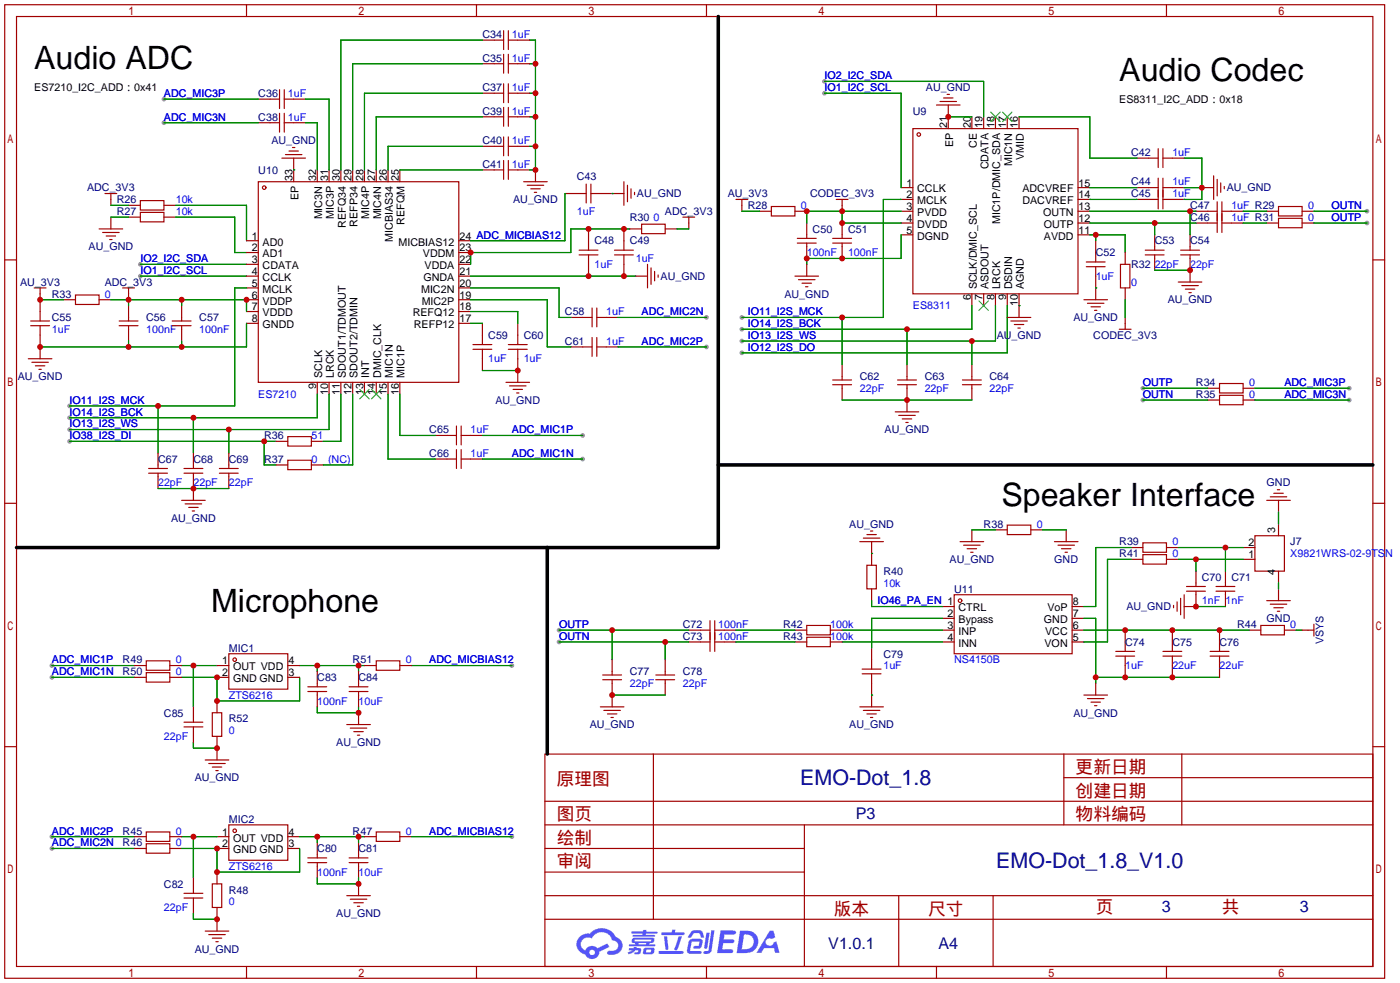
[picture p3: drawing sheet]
<svg xmlns="http://www.w3.org/2000/svg" width="301mm" height="212mm" viewBox="0 0 301 212" stroke-linecap="round" stroke-linejoin="round" font-family="sans-serif">
<g fill="#999">
<circle cx="120.4" cy="135.6" r=".51"/>
<circle cx="120.4" cy="138.2" r=".51"/>
<circle cx="177.5" cy="20.1" r=".51"/>
<circle cx="177.5" cy="17.5" r=".51"/>
<circle cx="159.8" cy="75.9" r=".51"/>
<circle cx="159.8" cy="68.3" r=".51"/>
<circle cx="159.8" cy="70.9" r=".51"/>
<circle cx="159.8" cy="73.4" r=".51"/>
<circle cx="294.4" cy="45.5" r=".51"/>
<circle cx="294.4" cy="48" r=".51"/>
<circle cx="30.2" cy="56.9" r=".51"/>
<circle cx="30.2" cy="59.4" r=".51"/>
<circle cx="15" cy="89.9" r=".51"/>
<circle cx="15" cy="92.5" r=".51"/>
<circle cx="15" cy="87.4" r=".51"/>
<circle cx="15" cy="95" r=".51"/>
<circle cx="125.5" cy="93.7" r=".51"/>
<circle cx="125.5" cy="98.8" r=".51"/>
<circle cx="152.1" cy="68.3" r=".51"/>
<circle cx="152.1" cy="74.7" r=".51"/>
<circle cx="35.3" cy="21.3" r=".51"/>
<circle cx="35.3" cy="26.4" r=".51"/>
<circle cx="110.2" cy="180.1" r=".51"/>
<circle cx="11.2" cy="182.6" r=".51"/>
<circle cx="11.2" cy="180.1" r=".51"/>
<circle cx="246.1" cy="83.6" r=".51"/>
<circle cx="290.6" cy="83.6" r=".51"/>
<circle cx="246.1" cy="86.1" r=".51"/>
<circle cx="290.6" cy="86.1" r=".51"/>
<circle cx="11.2" cy="143.3" r=".51"/>
<circle cx="11.2" cy="145.8" r=".51"/>
<circle cx="110.2" cy="143.3" r=".51"/>
</g>
<g fill="none" stroke="#a10000" stroke-width=".25">
<path d="M1 1h297.2v209.6h-297.2zM3.6 3.6h292.1v204.4h-292.1zM53.1 1v2.6M102.6 1v2.6M152.1 1v2.6M201.7 1v2.6M251.2 1v2.6M1 55.9h2.6M295.7 55.9h2.5M1 108.3h2.6M295.7 108.3h2.5M1 160.7h2.6"/>
<path d="M117.3 162.3h178.4v45.7h-178.4zM117.3 177.5h178.4M117.3 172.5h178.4M140.7 162.3v35.6M173.2 177.5v30.5M229.1 162.3v15.2M229.1 167.4h66.6M254.5 162.3v15.2M295.7 160.7h2.5M117.3 182.6h55.9M117.3 197.9h178.4M117.3 192.8h178.4"/>
<path d="M117.3 187.7h55.9M193.5 192.8v15.2M213.9 192.8v15.2M53.1 208v2.6M102.6 208v2.6M152.1 208v2.6M201.7 208v2.6M251.2 208v2.6"/>
</g>
<g fill="#5487ff">
<path d="M155.2 200.3h2.6a.48 .48 0 0 1 .7 .4 .48 .48 0 0 1-.6 .4h-1.8l-.2 1.1h1.9a.43 .43 0 0 1 .4 .4 .43 .43 0 0 1-.5 .4h-1.9l-.2 1.3h1.7a.45 .45 0 0 1 .5 .2 .45 .45 0 0 1-.1 .6h-3.3z"/>
<path d="M165.7 200.3h.9l.4 1.5-.8 .3a.84 .84 0 0 0-1.2 .3 .84 .84 0 0 0 .4 1.1 .84 .84 0 0 0 1.1-.4l.1-.2 .6-.3 .7 2.5h-1l-.2-1h-2.1l-.6 1h-1.1z"/>
<path d="M152.1 200.8h.7l-.5 3.1a.36 .36 0 0 1-.3 .3 .36 .36 0 0 1-.4-.3z"/>
<path d="M153.2 200.2h.7l-.6 4.3a1.13 1.13 0 0 1-1.8 .6l.2-.4h.7l.2-.2z"/>
<path d="M148.9 200.6l.6-.4h1a.77 .77 0 0 1 .9 .5l.3 1-.2 .2h-.5l-.3-.9-.2-.2-1 .1-.7 1-.6-.1-.1-.2z"/>
<path d="M148.4 202.4l.6-.3h1.7a.81 .81 0 0 1 .7 .5 .81 .81 0 0 1-.2 .8 .81 .81 0 0 1-.9 .8h-.7a.32 .32 0 0 1-.3-.3 .32 .32 0 0 1 .4-.3h.7l.2-.9-1.6 .1-.4 1.8 2.2 .1a.32 .32 0 0 1 .3 .4 .32 .32 0 0 1-.4 .2h-2.2l-.5-.3-.1-.5z"/>
<path d="M141.9 204.7h5a.33 .33 0 0 1 .3 .3 .33 .33 0 0 1-.3 .3h-4.9l-.2-.1z"/>
<path d="M146.1 201.5h.8l-.7 2a.98 .98 0 0 1-.7 1.1l-.3-.3z"/>
<path d="M143 201.6h.7l.3 2.5a.34 .34 0 0 1-.3 .4 .34 .34 0 0 1-.4-.3z"/>
<path d="M142.5 200.7h2.1l.3-.6h.6l-.1 .6h1.7a.32 .32 0 0 1 .4 .3 .32 .32 0 0 1-.4 .3h-4.5l-.2-.2z"/>
<path d="M135.5 204.1h.9l.1-.3h.6v.3h.8a.82 .82 0 0 1-.5 1.3h-.8v-.4l.7-.1 .1-.3a.68 .68 0 0 0-1 .4l-1.1 .4-.1-.4 .9-.5h-.7z"/>
<path d="M136 200.5h2.4l.1-.3h.7v.3h2.2l.2 .3-.2 .2h-2.3v.2h1.8l.2 .3-.2 .1h-4.5l-.1-.4h2l.1-.2h-2.3l-.1-.2z"/>
<path d="M159.4 200.3l-.8 4.9h1.7a2.5 2.5 0 0 0 3-2.5 2.5 2.5 0 0 0-3.1-2.4zM160.3 201.1a1.61 1.61 0 0 1 2 1.5 1.61 1.61 0 0 1-1.8 1.7h-.7z"/>
<path d="M136.2 202a.55 .55 0 0 0-.2 .8 .55 .55 0 0 0 .7 .2l.1 .3h-1.3v.3l5.4 .1 .3-.2-.2-.2h-1.2l.2-.3a.7 .7 0 0 0 .8-.3 .7 .7 0 0 0 0-.8l-4.2-.1zM136.8 202.3l3.3-.1 .1 .1-.2 .3h-3.2zM137.5 203h1.7l-.2 .3h-1.4z"/>
<path d="M138.6 204.2a1.05 1.05 0 0 0 0 1.2 2.91 2.91 0 0 0 2.2-.2 .98 .98 0 0 0 0-1.2h-1.6zM139.2 204.5l.9-.1 .1 .4-.2 .2-.8-.1z"/>
<path d="M124.9 201.6a2.23 2.23 0 0 0-.7 2.3 2.23 2.23 0 0 0 1.8 1.6 1.58 1.58 0 0 0 1.8 .9 1.58 1.58 0 0 0 1.3-1.5l2.2-1.1-.5-.7-2.1 1a1.65 1.65 0 0 0-2.7 .4 1.47 1.47 0 0 1-.7-2.1 1.47 1.47 0 0 1 2.2-.4 2.3 2.3 0 0 1 2.3-1.3 2.3 2.3 0 0 1 2 1.7 1.12 1.12 0 0 1 1.3 1 1.12 1.12 0 0 1-1.1 1.2h-.7a.45 .45 0 0 0-.6 .4 .45 .45 0 0 0 .5 .5 2.21 2.21 0 0 0 2.2-.5 2.21 2.21 0 0 0 .5-2.3 2.13 2.13 0 0 0-1.3-1.1 3.3 3.3 0 0 0-5.6-.7l-1.1 .1zM127 205a.57 .57 0 0 1 1.1 0 .57 .57 0 0 1-1.1 0z"/>
</g>
<g fill="none" stroke="#a10000" stroke-width=".25">
<path d="M60.2 19.3v4.1M61.2 19.3v4.1M103.9 8.6h4.6M103.9 13.7h4.6M108.5 6.6v4.1M108.5 11.7v4M108.5 18v4.1M109.5 6.6v4.1M109.5 11.7v4M109.5 18v4.1M109.5 8.6h4.5M109.5 13.7h4.5"/>
<path d="M55.6 39.1h43.2v43.2h-43.2zM55.6 21.3h4.6M55.6 26.4h4.6M60.2 24.4v4M60.7 34h5.1M61.2 21.3h4.6M61.2 24.4v4M61.2 26.4h4.6M61.5 33.3h3.5M62.2 32.5h2.1M63 31.8h.5M63.2 34v5.1"/>
<path d="M68.3 36.6v2.5M70.9 36.6v2.5M73.4 36.6v2.5M75.9 36.6v2.5M78.5 36.6v2.5M81 36.6v2.5M83.6 36.6v2.5M86.1 36.6v2.5M103.9 36.6h4.6M103.9 31.5h4.6M103.9 20.1h4.6M103.9 25.1h4.6"/>
<path d="M108.5 23.1v4.1M108.5 29.5v4M108.5 34.5v4.1M109.5 36.6h4.5M109.5 23.1v4.1M109.5 29.5v4M109.5 34.5v4.1M109.5 31.5h4.5M109.5 20.1h4.5M109.5 25.1h4.5M112.8 39.1h5.1M113.5 39.9h3.6"/>
<path d="M115.3 36.6v2.5M126.2 39.6v4.1M127.3 39.6v4.1M134.4 39.1v5.1M135.1 39.9v3.5M196.6 27.7h35.6v35.5h-35.6zM201.7 22.6h5.1M202.4 21.8h3.6M203.2 21.1h2M204 20.3h.5M204.2 22.6v5.1M209.3 25.1v2.6"/>
<path d="M211.8 25.1v2.6M214.4 25.1v2.6M216.9 25.1v2.6M219.5 25.1v2.6M244.9 34h4.5M249.4 32v4.1M249.4 38.4v6.6M250.4 32v4.1M250.4 38.4v6.6M250.4 34h4.6M261.4 37.8v5.1M262.1 38.6v3.6"/>
<path d="M262.9 39.4v2M21.3 49.3h5.1M22.1 50h3.6M22.6 41.7h2.5M22.9 50.8h2M23.6 51.6h.5M23.9 41.7v2.5M23.9 46.7v2.6M27.7 44.2h2.5M27.7 46.7h2.5M30.2 43.2h5.1v2h-5.1zM30.2 45.7h5.1v2.1h-5.1z"/>
<path d="M35.3 44.2h2.5M35.3 46.7h2.5M53.1 59.4h2.5M53.1 51.8h2.5M53.1 54.4h2.5M53.1 56.9h2.5M98.8 59.4h2.5M98.8 51.8h2.5M98.8 54.4h2.5M98.8 56.9h2.5M114.3 40.6h2M115.1 41.4h.5"/>
<path d="M121.7 41.7h4.5M124.7 54.9h4.1M124.7 53.8h4.1M126.7 49.3v4.5M126.7 54.9v4.5M127.3 41.7h7.1M132.3 54.9h4.1M132.3 53.8h4.1M134.4 49.3v4.5M134.4 54.9v4.5M135.6 49.3h2.6M135.9 40.6v2.1"/>
<path d="M136.7 41.4v.5M136.9 59.4h2.5M138.2 48.3h5.1v2h-5.1zM139.4 56.9v5.1M140.2 57.7v3.5M141 58.4v2.1M141.7 59.2v.5M143.3 49.3h2.5M147.1 46.7h2.5M148.3 46.7v2.6M158.5 42.9h2.5M159.8 42.9v2.6"/>
<path d="M163.6 45.5h2.5M166.1 44.4h5.1v2.1h-5.1zM171.2 45.5h2.5M171.2 59.4h5.1M171.7 52.3h4.1M171.7 51.3h4.1M173.7 48v3.3M173.7 52.3v3.3M173.7 56.9v2.5M179.3 52.3h4.1M179.3 51.3h4.1M180.1 42.9h2.5"/>
<path d="M181.4 42.9v2.6M181.4 48v3.3M181.4 52.3v3.3M194.1 40.4h2.5M194.1 42.9h2.5M194.1 45.5h2.5M194.1 48h2.5M194.1 50.5h2.5M232.2 40.4h2.5M232.2 42.9h2.5M232.2 45.5h2.5M232.2 48h2.5"/>
<path d="M232.2 50.5h2.5M233.9 57.4h4.1M233.9 56.4h4.1M236 51.8v4.6M236 57.4v7.1M241.3 56.9h2v5.1h-2zM242.3 54.4v2.5M244.9 40.4h4.5M244.9 42.9h4.5M246.6 54.9h4.1M246.6 53.8h4.1M248.7 50.5v3.3"/>
<path d="M248.7 54.9v3.3M250.4 40.4h4.6M250.4 42.9h4.6M254.3 54.9h4M254.3 53.8h4M256.3 50.5v3.3M256.3 54.9v5.8M257.6 45.5h4.5M257.6 48h4.5M258.8 40.4h2.6M262.1 43.4v6.6M263.1 45.5h4.6"/>
<path d="M263.1 48h4.6M263.1 43.4v6.6M263.7 40.1v.5M272.8 45.5h2.5M272.8 48h2.5M275.3 44.4h5.1v2.1h-5.1zM275.3 47h5.1v2h-5.1zM280.4 45.5h2.6M280.4 48h2.6M6.1 77.2h5.1M6.6 69.1h4.1M6.6 70.1h4.1"/>
<path d="M6.9 78h3.5M7.4 62h2.5M7.6 78.7h2.1M8.4 79.5h.5M8.6 62v7.1M8.6 70.1v7.1M13.7 64.5h2.6M16.3 63.5h5v2h-5zM21.3 64.5h2.6M25.7 69.1h4M25.7 70.1h4M26.4 62h2.6"/>
<path d="M27.7 62v2.5M27.7 65.8v3.3M27.7 70.1v3.3M37.1 69.1h4M37.1 70.1h4M39.1 65.8v3.3M39.1 70.1v3.3M53.1 64.5h2.5M53.1 62h2.5M53.1 67.1h2.5M53.1 69.6h2.5M98.8 64.5h2.5"/>
<path d="M98.8 62h2.5M98.8 67.1h2.5M98.8 69.6h2.5M101.9 74.2h4M101.9 75.2h4M103.9 69.6v4.6M103.9 75.2v4.6M109.5 74.2h4M109.5 75.2h4M111.5 69.6v4.6M111.5 75.2v7.1M122.9 68.3h4.6"/>
<path d="M122.9 74.7h4.6M127.5 66.3v4.1M127.5 72.6v4.1M128.5 68.3h4.6M128.5 66.3v4.1M128.5 72.6v4.1M128.5 74.7h4.6M172 60.2h3.5M172.7 61h2.1M173.5 61.7h.5M181.4 78.5v3.3M195.3 78.5v3.3"/>
<path d="M209.3 63.2v2.6M209.3 78.5v3.3M211.8 63.2v2.6M214.4 63.2v2.6M216.9 63.2v2.6M216.9 68.3h5.1M217.7 69.1h3.5M218.4 69.8h2.1M219.2 70.6h.5M219.5 63.2v5.1M233.4 64.5h5.1M234.2 65.3h3.5"/>
<path d="M234.9 66h2.1M235.7 66.8h.5M241 70.9h2.6M242.3 62v2.5M242.3 68.3v2.6M253.7 60.7h5.1M254.5 61.5h3.6M255.3 62.2h2M256 63h.5M34 97.5v3.3M41.7 97.5v3.3M49.3 97.5v3.3"/>
<path d="M59.4 95h2.6M62 94h5.1v2h-5.1zM62 99.1h5.1v2h-5.1zM67.1 95h2.5M68.3 82.3v2.5M70.9 82.3v2.5M73.4 82.3v2.5M75.9 82.3v2.5M78.5 82.3v2.5M81 82.3v2.5M83.6 82.3v2.5M86.1 82.3v2.5"/>
<path d="M93.7 93.7h4.6M93.7 98.8h4.6M98.3 91.7v4.1M98.3 96.8v4M99.3 93.7h4.6M99.3 91.7v4.1M99.3 96.8v4M99.3 98.8h4.6M109 82.3h5M109.7 83.1h3.6M110.5 83.8h2M111.3 84.6h.5"/>
<path d="M179.3 82.8h4.1M179.3 81.8h4.1M181.4 82.8v3.3M192.8 88.6h5.1M193.3 82.8h4.1M193.3 81.8h4.1M193.5 89.4h3.6M194.3 90.2h2M195.1 90.9h.5M195.3 82.8v5.8M207.3 82.8h4M207.3 81.8h4"/>
<path d="M209.3 82.8v3.3M260.1 83.6h2.5M260.1 86.1h2.5M262.6 82.5h5.1v2.1h-5.1zM262.6 85.1h5.1v2h-5.1zM267.7 83.6h2.6M267.7 86.1h2.6M32 101.9h4.1M32 100.8h4.1M34 101.9v3.3M39.1 107.7h5.1M39.6 101.9h4.1"/>
<path d="M39.6 100.8h4.1M39.9 108.5h3.5M40.6 109.2h2.1M41.4 110h.5M41.7 101.9v5.8M47.2 101.9h4.1M47.2 100.8h4.1M49.3 101.9v3.3M59.4 100.1h2.6M67.1 100.1h2.5M185.2 116.6h5M185.9 115.8h3.6"/>
<path d="M186.7 115.1h2M187.5 114.3h.5M187.7 116.6v5.1M206.8 116.6h5M207.5 117.3h3.6M208.3 118.1h2M209 118.9h.5M209.3 114v2.6M214.4 114h2.5M216.9 113h5.1v2.1h-5.1zM222 114h2.5M227.1 116.6h5.1"/>
<path d="M227.8 117.3h3.6M228.6 118.1h2M229.4 118.9h.5M229.6 114v2.6M243.6 117.9h2.5M246.1 116.8h5.1v2.1h-5.1zM246.1 119.4h5.1v2h-5.1zM251.2 117.9h2.5M267.7 117.9h2.6M270.3 115.3h6.3v7.6h-6.3zM272.8 107.7h5.1M273.6 106.9h3.5"/>
<path d="M274.3 106.2h2.1M275.1 105.4h.5M275.3 107.7v2.5M275.3 112.8v2.5M148.3 135.6h4.6M148.3 138.2h4.6M152.9 133.6v6.6M153.9 135.6h4.6M153.9 138.2h4.6M153.9 133.6v6.6M171.2 135.6h2.5M171.2 138.2h2.5"/>
<path d="M173.7 134.6h5.1v2.1h-5.1zM173.7 137.2h5.1v2h-5.1zM178.8 135.6h2.6M178.8 138.2h2.6M186.7 121.7h2v5h-2zM187.7 126.7v2.6M187.7 139.4v4.6M202.9 130.6h2.6M202.9 133.1h2.6M202.9 135.6h2.6M202.9 138.2h2.6M205.5 128h25.4v12.7h-25.4z"/>
<path d="M230.9 130.6h2.5M230.9 133.1h2.5M230.9 135.6h2.5M230.9 138.2h2.5M242.3 135.6v4.6M243.6 120.4h2.5M251.2 120.4h2.5M252.5 135.6v4.6M252.7 130.3v.5M253.5 129.5v2.1M254.3 128.8v3.5M255 128v5.1"/>
<path d="M255.5 127.3h4.1M255.5 126.2h4.1M257.6 127.3v3.3h-2.6M257.6 122.9v3.3M261.9 127.3h4M261.9 126.2h4M262.6 135.6v4.6M263.9 122.9v3.3M263.9 127.3v3.3M267.7 120.4h2.6M269 135.6h2.5M271.5 134.6h5.1v2.1h-5.1z"/>
<path d="M272.8 129.3h5.1M273.6 130h3.5M274.3 130.8h2.1M275.1 131.6h.5M275.3 122.9v2.6M275.3 126.7v2.6M276.6 135.6h2.5M280.4 135.6h2.6M283 134.4v2.5M29 143.3h2.5M29 145.8h2.5M31.5 144.8h5.1v2h-5.1z"/>
<path d="M31.5 142.2h5.1v2.1h-5.1zM36.6 143.3h2.5M36.6 145.8h2.5M39.6 156.5h4.1M39.6 155.4h4.1M41.7 152.1v3.3M41.7 156.5v3.3M45.7 153.4h2.1v5.1h-2.1zM46.7 150.9v2.5M46.7 158.5v5.1M46.7 143.3h2.6M46.7 145.8h2.6"/>
<path d="M49.3 140.7h12.7v7.6h-12.7zM62 143.3h2.5M62 145.8h2.5M66.3 148.8h4.1M66.3 147.8h4.1M68.3 144.5v3.3M68.3 148.8v3.3M74.7 156h5.1M75.2 148.8h4M75.2 147.8h4M75.4 156.7h3.6M76.2 157.5h2"/>
<path d="M77 158.2h.5M77.2 144.5v3.3M77.2 148.8v3.3M77.2 153.4v2.6M78.5 143.3h2.5M81 142.2h5.1v2.1h-5.1zM86.1 143.3h2.5M129.3 152.1h5.1M129.8 146.3h4.1M129.8 145.3h4.1M130 152.9h3.6M130.8 153.7h2"/>
<path d="M131.6 154.4h.5M131.8 142v3.3M131.8 146.3v5.8M141.2 146.3h4.1M141.2 145.3h4.1M143.3 142v3.3M143.3 146.3v3.3M185.2 152.1h5M185.7 145h4M185.7 144h4M185.9 152.9h3.6M186.7 153.7h2"/>
<path d="M187.5 154.4h.5M187.7 145v7.1M233.4 149.6h5.1M234.2 150.4h3.5M234.9 151.1h2.1M235.7 151.9h.5M236 147.1v2.5M240.3 141.2h4M240.3 140.2h4M242.3 141.2v4.6M250.4 141.2h4.1M250.4 140.2h4.1"/>
<path d="M252.5 141.2v4.6M260.6 141.2h4.1M260.6 140.2h4.1M262.6 141.2v4.6M31.5 179.1h5.1v2h-5.1zM44.2 163.6h5.1M45 164.3h3.5M45.7 165.1h2.1M46.5 165.9h.5M49.3 177.5h12.7v7.7h-12.7zM81 179.1h5.1v2h-5.1zM29 180.1h2.5"/>
<path d="M29 182.6h2.5M31.5 181.6h5.1v2h-5.1zM36.6 180.1h2.5M36.6 182.6h2.5M39.6 193.3h4.1M39.6 192.3h4.1M41.7 189v3.3M41.7 193.3v3.3M45.7 190.2h2.1v5.1h-2.1zM46.7 180.1h2.6M46.7 182.6h2.6M46.7 187.7v2.5"/>
<path d="M46.7 195.3v5.1M62 180.1h2.5M62 182.6h2.5M66.3 184.7h4.1M66.3 185.7h4.1M68.3 181.4v3.3M68.3 185.7v3.3M74.7 192.8h5.1M75.2 184.7h4M75.2 185.7h4M75.4 193.5h3.6M76.2 194.3h2"/>
<path d="M77 195.1h.5M77.2 181.4v3.3M77.2 185.7v3.3M77.2 190.2v2.6M78.5 180.1h2.5M86.1 180.1h2.5M44.2 200.4h5.1M45 201.2h3.5M45.7 201.9h2.1M46.5 202.7h.5"/>
<circle cx="197.9" cy="29" r=".38"/>
<circle cx="56.9" cy="40.4" r=".38"/>
<circle cx="206.8" cy="129.3" r=".38"/>
<circle cx="50.5" cy="142" r=".38"/>
<circle cx="50.5" cy="178.8" r=".38"/>
</g>
<path d="M213.4 24.1l2 2.1M215.4 24.1l-2 2.1M215.9 24.1l2 2.1M217.9 24.1l-2 2.1M210.8 64.8l2.1 2M212.9 64.8l-2.1 2M77.5 83.8l2 2.1M79.5 83.8l-2 2.1M80 83.8l2 2.1M82 83.8l-2 2.1" fill="none" stroke="#3c3" stroke-width=".25"/>
<g fill="none" stroke="#008700" stroke-width=".25">
<path d="M103.9 13.7h-28v22.9M103.9 8.6h-30.5v28M114 8.6h1.3v28h-1.3M114 13.7h1.3M177.5 17.5h34.3v7.6M35.3 21.3h20.3M35.3 26.4h20.3M63.2 36.6h.1M65.8 26.4h2.5v10.2M65.8 21.3h5.1v15.3M86.1 36.6h17.8M103.9 20.1h-25.4v16.5"/>
<path d="M103.9 25.1h-22.9v11.5M103.9 31.5h-20.3v5.1M114 20.1h1.3M114 25.1h1.3M114 31.5h1.3M177.5 20.1h16.6v20.3M204.2 25.1h5.1M219.5 25.1h15.2v8.9h10.2M255 34h3.8v8.9h-3.8M23.9 44.2h3.8M23.9 46.7h3.8M30.2 56.9h22.9"/>
<path d="M30.2 59.4h22.9M37.8 44.2h15.3v7.6M37.8 46.7h12.7v7.7h2.6M101.3 59.4h35.6M121.7 41.7v10.1h-20.4M131.8 41.7h.1M135.6 49.3h-12.7v5.1h-21.6v2.5M145.8 49.3h2.5M159.8 45.5h3.8M181.4 45.5v2.5h12.7M194.1 50.5v5.1h-20.4v1.3M194.1 45.5h-20.4v2.5"/>
<path d="M194.1 42.9h-3.9v25.4h-30.4M234.7 50.5h7.6v3.9M234.7 45.5h22.9M234.7 48h22.9M234.7 42.9h10.2M234.7 40.4h10.2M236 50.5v1.3M248.7 48v2.5M248.7 58.2h7.6M255 40.4h3.8M256.3 45.5v5M267.7 45.5h5.1"/>
<path d="M267.7 48h5.1M283 45.5h11.4M283 48h11.4M8.6 64.5h5.1M23.9 64.5h29.2v2.6M27.7 64.5v1.3M27.7 73.4v1.3M39.1 64.5v1.3M39.1 73.4v1.3M53.1 69.6v5.1h-44.5M53.1 62h-2.6v25.4h-35.5M101.3 62h19.1v6.3h2.5"/>
<path d="M101.3 64.5h16.6v10.2h5M101.3 69.6h2.6M101.3 67.1h10.2v2.5M103.9 79.8h7.6M133.1 68.3h19M133.1 74.7h19M181.4 68.3v10.2M195.3 70.9v7.6M209.3 65.8v5.1h-49.5M209.3 73.4v5.1M214.4 65.8v7.6h-54.6M216.9 65.8v10.1h-57.1"/>
<path d="M219.5 65.8h.1M236 62h.1M242.3 64.5v3.8M15 95h44.4M34 87.4v10.1M41.7 89.9v7.6M49.3 92.5v5M56.9 95v5.1h2.5M68.3 84.8v5.1h-53.3M70.9 84.8v7.7h-55.9M73.4 84.8v10.2h-3.8M75.9 84.8v15.3h-6.3"/>
<path d="M83.6 84.8v14h10.1M86.1 84.8v8.9h7.6M103.9 93.7h21.6M103.9 98.8h21.6M181.4 86.1h27.9M246.1 86.1h14M246.1 83.6h14M270.3 86.1h20.3M270.3 83.6h20.3M34 105.2h15.3M187.7 119.1h.1M209.3 114h5.1"/>
<path d="M224.5 114h5.1M243.6 117.9h-7.6v12.7h-2.6M253.7 117.9h14M263.9 117.9v5M275.3 110.2v2.6M120.4 135.6h27.9M120.4 138.2h27.9M131.8 135.6v6.4M143.3 138.2v3.8M158.5 135.6h12.7M158.5 138.2h12.7M181.4 135.6h21.5"/>
<path d="M181.4 138.2h21.5M187.7 129.3v1.3h15.2M202.9 133.1h-15.2v6.3M233.4 135.6h35.6M233.4 133.1h2.6v14M243.6 120.4h-5.1v17.8h-5.1M253.7 120.4h14M257.6 130.6h6.3M257.6 120.4v2.5M275.3 125.5v1.2M279.1 135.6h1.3M11.2 145.8h17.8"/>
<path d="M11.2 143.3h17.8M39.1 145.8h7.6v5.1h17.8v-5.1M39.1 143.3h7.6M41.7 143.3v8.8M41.7 159.8v1.2h5M64.5 143.3h14M68.3 143.3v1.2M68.3 152.1v1.3h8.9v-1.3M77.2 143.3v1.2M88.6 143.3h21.6M131.8 149.6h11.5M187.7 149.6h.1"/>
<path d="M236 145.8h26.6M11.2 180.1h17.8M11.2 182.6h17.8M39.1 180.1h7.6M39.1 182.6h7.6v5.1h17.8v-5.1M41.7 180.1v8.9M41.7 196.6v1.3h5M64.5 180.1h14M68.3 180.1v1.3M68.3 189v1.2h8.9v-1.2M77.2 180.1v1.3M88.6 180.1h21.6"/>
</g>
<path d="M154.7 3.6v114.3h-151.1M117.9 117.9v44.4M154.7 100.1h141" fill="none" stroke="#000" stroke-width=".76"/>
<g fill="#c00">
<circle cx="236" cy="145.8" r=".63"/>
<circle cx="242.3" cy="145.8" r=".63"/>
<circle cx="252.5" cy="145.8" r=".63"/>
<circle cx="131.8" cy="135.6" r=".63"/>
<circle cx="143.3" cy="138.2" r=".63"/>
<circle cx="257.6" cy="130.6" r=".63"/>
<circle cx="257.6" cy="120.4" r=".63"/>
<circle cx="263.9" cy="117.9" r=".63"/>
<circle cx="204.2" cy="25.1" r=".63"/>
<circle cx="181.4" cy="55.6" r=".63"/>
<circle cx="173.7" cy="55.6" r=".63"/>
<circle cx="236" cy="50.5" r=".63"/>
<circle cx="173.7" cy="45.5" r=".63"/>
<circle cx="181.4" cy="45.5" r=".63"/>
<circle cx="181.4" cy="48" r=".63"/>
<circle cx="181.4" cy="68.3" r=".63"/>
<circle cx="195.3" cy="70.9" r=".63"/>
<circle cx="209.3" cy="73.4" r=".63"/>
<circle cx="195.3" cy="86.1" r=".63"/>
<circle cx="131.8" cy="149.6" r=".63"/>
<circle cx="248.7" cy="48" r=".63"/>
<circle cx="256.3" cy="45.5" r=".63"/>
<circle cx="256.3" cy="58.2" r=".63"/>
<circle cx="258.8" cy="40.4" r=".63"/>
<circle cx="242.3" cy="135.6" r=".63"/>
<circle cx="252.5" cy="135.6" r=".63"/>
<circle cx="262.6" cy="135.6" r=".63"/>
<circle cx="8.6" cy="64.5" r=".63"/>
<circle cx="39.1" cy="74.7" r=".63"/>
<circle cx="27.7" cy="74.7" r=".63"/>
<circle cx="8.6" cy="74.7" r=".63"/>
<circle cx="53.1" cy="64.5" r=".63"/>
<circle cx="39.1" cy="64.5" r=".63"/>
<circle cx="27.7" cy="64.5" r=".63"/>
<circle cx="41.7" cy="89.9" r=".63"/>
<circle cx="49.3" cy="92.5" r=".63"/>
<circle cx="34" cy="87.4" r=".63"/>
<circle cx="56.9" cy="95" r=".63"/>
<circle cx="41.7" cy="105.2" r=".63"/>
<circle cx="111.5" cy="79.8" r=".63"/>
<circle cx="101.3" cy="54.4" r=".63"/>
<circle cx="126.7" cy="49.3" r=".63"/>
<circle cx="134.4" cy="49.3" r=".63"/>
<circle cx="126.7" cy="59.4" r=".63"/>
<circle cx="134.4" cy="59.4" r=".63"/>
<circle cx="115.3" cy="36.6" r=".63"/>
<circle cx="115.3" cy="31.5" r=".63"/>
<circle cx="115.3" cy="25.1" r=".63"/>
<circle cx="115.3" cy="20.1" r=".63"/>
<circle cx="115.3" cy="13.7" r=".63"/>
<circle cx="41.7" cy="180.1" r=".63"/>
<circle cx="77.2" cy="180.1" r=".63"/>
<circle cx="68.3" cy="180.1" r=".63"/>
<circle cx="77.2" cy="190.2" r=".63"/>
<circle cx="46.7" cy="187.7" r=".63"/>
<circle cx="46.7" cy="182.6" r=".63"/>
<circle cx="46.7" cy="197.9" r=".63"/>
<circle cx="46.7" cy="161" r=".63"/>
<circle cx="46.7" cy="145.8" r=".63"/>
<circle cx="46.7" cy="150.9" r=".63"/>
<circle cx="77.2" cy="153.4" r=".63"/>
<circle cx="77.2" cy="143.3" r=".63"/>
<circle cx="68.3" cy="143.3" r=".63"/>
<circle cx="41.7" cy="143.3" r=".63"/>
</g>
<g font-size="6.9">
<text x="7.4" y="14.9">Audio ADC</text>
<text x="241" y="17.4">Audio Codec</text>
<text x="215.6" y="108.8">Speaker Interface</text>
<text x="45.5" y="131.7">Microphone</text>
</g>
<g font-size="4.6" fill="#000080">
<text x="172.3" y="169">EMO-Dot_1.8</text>
<text x="214.5" y="186.8">EMO-Dot_1.8_V1.0</text>
</g>
<g font-size="3.8" fill="#a00000">
<text x="231.6" y="166.4">更新日期</text>
<text x="119.9" y="168.9">原理图</text>
<text x="231.6" y="171.5">创建日期</text>
<text x="119.9" y="176.5">图页</text>
<text x="231.6" y="176.5">物料编码</text>
<text x="119.9" y="181.6">绘制</text>
<text x="119.9" y="186.7">审阅</text>
<text x="179.6" y="196.9">版本</text>
<text x="199.9" y="196.9">尺寸</text>
<text x="236" y="196.6">页</text>
<text x="263.1" y="196.6">共</text>
</g>
<g font-size="3.5" fill="#000080">
<text x="184.3" y="176.2">P3</text>
<text x="250.2" y="196.3">3</text>
<text x="280" y="196.3">3</text>
<text x="178.4" y="204.2">V1.0.1</text>
<text x="202.1" y="204.2">A4</text>
</g>
<g font-size="2.3" fill="#000080">
<text x="103.9" y="8.2">C34</text>
<text x="103.9" y="13.3">C35</text>
<text x="55.6" y="20.9">C36</text>
<text x="103.9" y="19.6">C37</text>
<text x="199.4" y="19.6">AU_GND</text>
<text x="55.6" y="26">C38</text>
<text x="103.9" y="24.7">C39</text>
<text x="196.6" y="24.7">U9</text>
<text x="58.4" y="31">AU_GND</text>
<text x="103.9" y="31">C40</text>
<text x="243.6" y="33.6">C42</text>
<text x="18.7" y="41.2">ADC_3V3</text>
<text x="55.6" y="37.4">U10</text>
<text x="103.9" y="36.1">C41</text>
<text x="124.2" y="38.7">C43</text>
<text x="243.6" y="39.9">C44</text>
<text x="264.2" y="41.2">AU_GND</text>
<text x="25.1" y="43.7">R26</text>
<text x="25.1" y="46.3">R27</text>
<text x="110.5" y="43.7">AU_GND</text>
<text x="135.6" y="47.5">R30</text>
<text x="137.2" y="42.5">AU_GND</text>
<text x="143.2" y="46.3">ADC_3V3</text>
<text x="156.7" y="42.5">AU_3V3</text>
<text x="161" y="45">R28</text>
<text x="174.5" y="42.5">CODEC_3V3</text>
<text x="243.6" y="42.5">C45</text>
<text x="256.3" y="47.5">C46</text>
<text x="256.3" y="45">C47</text>
<text x="19.1" y="53.9">AU_GND</text>
<text x="128" y="52.6">C48</text>
<text x="135.6" y="52.6">C49</text>
<text x="175" y="50.1">C50</text>
<text x="182.6" y="50.1">C51</text>
<text x="248.7" y="52.6">C53</text>
<text x="256.3" y="52.6">C54</text>
<text x="236" y="55.2">C52</text>
<text x="243.6" y="57.7">R32</text>
<text x="4.3" y="61.5">AU_3V3</text>
<text x="11.2" y="64.1">R33</text>
<text x="22.6" y="61.5">ADC_3V3</text>
<text x="142.3" y="60.2">AU_GND</text>
<text x="168.9" y="64.1">AU_GND</text>
<text x="251.5" y="65.3">AU_GND</text>
<text x="11.2" y="69.1">C55</text>
<text x="31.5" y="69.1">C56</text>
<text x="42.9" y="69.1">C57</text>
<text x="121.7" y="67.9">C58</text>
<text x="231.2" y="69.1">AU_GND</text>
<text x="105.2" y="72.9">C59</text>
<text x="112.8" y="72.9">C60</text>
<text x="121.7" y="74.2">C61</text>
<text x="214.6" y="72.9">AU_GND</text>
<text x="235.5" y="72.9">CODEC_3V3</text>
<text x="3.8" y="81.8">AU_GND</text>
<text x="185.2" y="81.8">C62</text>
<text x="199.1" y="81.8">C63</text>
<text x="213.1" y="81.8">C64</text>
<text x="257.6" y="83.1">R34</text>
<text x="106.7" y="86.9">AU_GND</text>
<text x="257.6" y="85.6">R35</text>
<text x="56.9" y="94.5">R36</text>
<text x="92.5" y="93.3">C65</text>
<text x="190.5" y="93.3">AU_GND</text>
<text x="34" y="99.6">C67</text>
<text x="41.7" y="99.6">C68</text>
<text x="49.3" y="99.6">C69</text>
<text x="56.9" y="99.6">R37</text>
<text x="92.5" y="98.3">C66</text>
<text x="272.8" y="104.7">GND</text>
<text x="36.8" y="112.3">AU_GND</text>
<text x="182.9" y="113.6">AU_GND</text>
<text x="211.8" y="113.6">R38</text>
<text x="241" y="117.4">R39</text>
<text x="241" y="119.9">R41</text>
<text x="277.9" y="117.4">J7</text>
<text x="190.2" y="123.7">R40</text>
<text x="204.5" y="121.2">AU_GND</text>
<text x="227.1" y="121.2">GND</text>
<text x="258.8" y="125">C70</text>
<text x="265.2" y="125">C71</text>
<text x="205.5" y="127.6">U11</text>
<text x="242.6" y="131.4">AU_GND</text>
<text x="147.1" y="135.2">C72</text>
<text x="147.1" y="137.7">C73</text>
<text x="168.7" y="135.2">R42</text>
<text x="168.7" y="137.7">R43</text>
<text x="266.4" y="135.2">R44</text>
<text x="272.8" y="133.9">GND</text>
<text x="26.4" y="142.8">R49</text>
<text x="49.3" y="140.3">MIC1</text>
<text x="75.9" y="142.8">R51</text>
<text x="190.2" y="141.5">C79</text>
<text x="242.3" y="139">C74</text>
<text x="252.5" y="139">C75</text>
<text x="262.6" y="139">C76</text>
<text x="285" y="138.7" transform="rotate(-90 285 138.7)">VSYS</text>
<text x="26.4" y="145.3">R50</text>
<text x="68.3" y="146.6">C83</text>
<text x="77.2" y="146.6">C84</text>
<text x="135.6" y="145.3">C77</text>
<text x="147.1" y="145.3">C78</text>
<text x="35.3" y="154.2">C85</text>
<text x="49.3" y="155.5">R52</text>
<text x="231.2" y="154.2">AU_GND</text>
<text x="72.4" y="160.6">AU_GND</text>
<text x="127" y="156.8">AU_GND</text>
<text x="182.9" y="156.8">AU_GND</text>
<text x="41.9" y="168.2">AU_GND</text>
<text x="26.4" y="179.6">R45</text>
<text x="49.3" y="177.1">MIC2</text>
<text x="75.9" y="179.6">R47</text>
<text x="26.4" y="182.2">R46</text>
<text x="68.3" y="183.4">C80</text>
<text x="77.2" y="183.4">C81</text>
<text x="35.3" y="191.1">C82</text>
<text x="49.3" y="192.3">R48</text>
<text x="72.4" y="197.4">AU_GND</text>
<text x="41.9" y="205">AU_GND</text>
</g>
<g font-size="2.3" fill="#00f">
<text x="110.2" y="8.2">1uF</text>
<text x="110.2" y="13.3">1uF</text>
<text x="177.5" y="17.1">IO2_I2C_SDA</text>
<text x="35.3" y="20.9">ADC_MIC3P</text>
<text x="62" y="20.9">1uF</text>
<text x="110.2" y="19.6">1uF</text>
<text x="177.5" y="19.6">IO1_I2C_SCL</text>
<text x="35.3" y="26">ADC_MIC3N</text>
<text x="62" y="26">1uF</text>
<text x="110.2" y="24.7">1uF</text>
<text x="110.2" y="31">1uF</text>
<text x="252.5" y="33.6">1uF</text>
<text x="110.2" y="36.1">1uF</text>
<text x="252.5" y="39.9">1uF</text>
<text x="37.8" y="43.7">10k</text>
<text x="37.8" y="46.3">10k</text>
<text x="124.2" y="46.3">1uF</text>
<text x="140.7" y="47.5">0</text>
<text x="172.5" y="45">0</text>
<text x="252.5" y="42.5">1uF</text>
<text x="265.2" y="47.5">1uF R31</text>
<text x="265.2" y="45">1uF R29</text>
<text x="281.7" y="45">0</text>
<text x="281.7" y="47.5">0</text>
<text x="286.8" y="45">OUTN</text>
<text x="286.8" y="47.5">OUTP</text>
<text x="30.2" y="56.4">IO2_I2C_SDA</text>
<text x="30.2" y="59">IO1_I2C_SCL</text>
<text x="128" y="57.7">1uF</text>
<text x="136.9" y="56.4">1uF</text>
<text x="173.7" y="55.2">100nF</text>
<text x="182.6" y="55.2">100nF</text>
<text x="248.7" y="57.7">22pF</text>
<text x="256.3" y="57.7">22pF</text>
<text x="22.6" y="64.1">0</text>
<text x="236" y="60.2">1uF</text>
<text x="243.6" y="61.5">0</text>
<text x="11.2" y="71.7">1uF</text>
<text x="31.5" y="71.7">100nF</text>
<text x="42.9" y="71.7">100nF</text>
<text x="130.6" y="67.9">1uF</text>
<text x="138.2" y="67.9">ADC_MIC2N</text>
<text x="161" y="67.9">IO11_I2S_MCK</text>
<text x="161" y="70.4">IO14_I2S_BCK</text>
<text x="196.6" y="66.6">ES8311</text>
<text x="130.6" y="74.2">1uF</text>
<text x="138.2" y="74.2">ADC_MIC2P</text>
<text x="161" y="75.5">IO12_I2S_DO</text>
<text x="161" y="72.9">IO13_I2S_WS</text>
<text x="105.2" y="78">1uF</text>
<text x="112.8" y="78">1uF</text>
<text x="246.1" y="83.1">OUTP</text>
<text x="269" y="83.1">0</text>
<text x="276.6" y="83.1">ADC_MIC3P</text>
<text x="15" y="89.5">IO14_I2S_BCK</text>
<text x="15" y="86.9">IO11_I2S_MCK</text>
<text x="55.6" y="85.6">ES7210</text>
<text x="185.2" y="84.4">22pF</text>
<text x="199.1" y="84.4">22pF</text>
<text x="213.1" y="84.4">22pF</text>
<text x="246.1" y="85.6">OUTN</text>
<text x="269" y="85.6">0</text>
<text x="276.6" y="85.6">ADC_MIC3N</text>
<text x="15" y="92">IO13_I2S_WS</text>
<text x="15" y="94.5">IO38_I2S_DI</text>
<text x="67.1" y="94.5">51</text>
<text x="101.3" y="93.3">1uF</text>
<text x="110.2" y="93.3">ADC_MIC1P</text>
<text x="67.1" y="99.6">0</text>
<text x="70.6" y="99.6">(NC)</text>
<text x="101.3" y="98.3">1uF</text>
<text x="110.2" y="98.3">ADC_MIC1N</text>
<text x="34" y="104.7">22pF</text>
<text x="41.7" y="104.7">22pF</text>
<text x="49.3" y="104.7">22pF</text>
<text x="223.3" y="113.6">0</text>
<text x="252.5" y="117.4">0</text>
<text x="252.5" y="119.9">0</text>
<text x="277.9" y="119.9">X9821WRS-02-9TSN</text>
<text x="189" y="130.1">IO46_PA_EN 1</text>
<text x="190.2" y="126.3">10k</text>
<text x="258.8" y="130.1">1nF</text>
<text x="263.9" y="130.1">1nF</text>
<text x="120.4" y="135.2">OUTP</text>
<text x="120.4" y="137.7">OUTN</text>
<text x="154.7" y="135.2">100nF</text>
<text x="154.7" y="137.7">100nF</text>
<text x="178.8" y="135.2">100k</text>
<text x="178.8" y="137.7">100k</text>
<text x="277.9" y="135.2">0</text>
<text x="11.2" y="142.8">ADC_MIC1P</text>
<text x="37.8" y="142.8">0</text>
<text x="87.4" y="142.8">0</text>
<text x="92.5" y="142.8">ADC_MICBIAS12</text>
<text x="205.5" y="142.8">NS4150B</text>
<text x="11.2" y="145.3">ADC_MIC1N</text>
<text x="37.8" y="145.3">0</text>
<text x="135.6" y="147.9">22pF</text>
<text x="147.1" y="147.9">22pF</text>
<text x="190.2" y="144.1">1uF</text>
<text x="242.3" y="144.1">1uF</text>
<text x="252.5" y="144.1">22uF</text>
<text x="262.6" y="144.1">22uF</text>
<text x="49.3" y="150.4">ZTS6216</text>
<text x="68.3" y="151.7">100nF</text>
<text x="77.2" y="151.7">10uF</text>
<text x="35.3" y="159.3">22pF</text>
<text x="49.3" y="158">0</text>
<text x="11.2" y="179.6">ADC_MIC2P</text>
<text x="37.8" y="179.6">0</text>
<text x="87.4" y="179.6">0</text>
<text x="92.5" y="179.6">ADC_MICBIAS12</text>
<text x="11.2" y="182.2">ADC_MIC2N</text>
<text x="37.8" y="182.2">0</text>
<text x="49.3" y="187.2">ZTS6216</text>
<text x="68.3" y="188.5">100nF</text>
<text x="77.2" y="188.5">10uF</text>
<text x="35.3" y="196.1">22pF</text>
<text x="49.3" y="194.9">0</text>
</g>
<g font-size="2.3">
<text x="7.4" y="19.6">ES7210_I2C_ADD：0x41</text>
<text x="241" y="22.1">ES8311_I2C_ADD：0x18</text>
<text x="204" y="27.6" transform="rotate(-90 204 27.6)">21</text>
<text x="209.1" y="27.6" transform="rotate(-90 209.1 27.6)">20</text>
<text x="211.6" y="27.6" transform="rotate(-90 211.6 27.6)">19</text>
<text x="214.1" y="27.6" transform="rotate(-90 214.1 27.6)">18</text>
<text x="216.7" y="27.6" transform="rotate(-90 216.7 27.6)">17</text>
<text x="219.2" y="27.6" transform="rotate(-90 219.2 27.6)">16</text>
<text x="205.3" y="31.7" transform="rotate(-90 205.3 31.7)">EP</text>
<text x="210.3" y="31.8" transform="rotate(-90 210.3 31.8)">CE</text>
<text x="218" y="35.8" transform="rotate(-90 218 35.8)">MIC1N</text>
<text x="220.5" y="34.4" transform="rotate(-90 220.5 34.4)">VMID</text>
<text x="63" y="39" transform="rotate(-90 63 39)">33</text>
<text x="68.1" y="39" transform="rotate(-90 68.1 39)">32</text>
<text x="70.6" y="39" transform="rotate(-90 70.6 39)">31</text>
<text x="73.2" y="39" transform="rotate(-90 73.2 39)">30</text>
<text x="75.7" y="39" transform="rotate(-90 75.7 39)">29</text>
<text x="78.3" y="39" transform="rotate(-90 78.3 39)">28</text>
<text x="80.8" y="39" transform="rotate(-90 80.8 39)">27</text>
<text x="83.3" y="39" transform="rotate(-90 83.3 39)">26</text>
<text x="85.9" y="39" transform="rotate(-90 85.9 39)">25</text>
<text x="195.2" y="40.2">1</text>
<text x="197.5" y="41.4">CCLK</text>
<text x="212.9" y="36.5" transform="rotate(-90 212.9 36.5)">CDATA</text>
<text x="220.2" y="41.4">ADCVREF</text>
<text x="232.3" y="40.2">15</text>
<text x="64.3" y="43.1" transform="rotate(-90 64.3 43.1)">EP</text>
<text x="69.4" y="47.2" transform="rotate(-90 69.4 47.2)">MIC3N</text>
<text x="71.9" y="47.1" transform="rotate(-90 71.9 47.1)">MIC3P</text>
<text x="79.5" y="47.1" transform="rotate(-90 79.5 47.1)">MIC4P</text>
<text x="82.1" y="47.2" transform="rotate(-90 82.1 47.2)">MIC4N</text>
<text x="195.2" y="42.7">2</text>
<text x="195.2" y="45.2">3</text>
<text x="195.2" y="47.8">4</text>
<text x="197.5" y="44">MCLK</text>
<text x="197.5" y="46.5">PVDD</text>
<text x="220.2" y="44">DACVREF</text>
<text x="224.7" y="46.5">OUTN</text>
<text x="232.3" y="47.8">12</text>
<text x="232.3" y="45.2">13</text>
<text x="232.3" y="42.7">14</text>
<text x="54.2" y="51.6">1</text>
<text x="56.6" y="52.9">AD0</text>
<text x="74.4" y="49" transform="rotate(-90 74.4 49)">REFQ34</text>
<text x="77" y="48.8" transform="rotate(-90 77 48.8)">REFP34</text>
<text x="84.6" y="52.1" transform="rotate(-90 84.6 52.1)">MICBIAS34</text>
<text x="85.8" y="52.9">MICBIAS12</text>
<text x="87.1" y="48.4" transform="rotate(-90 87.1 48.4)">REFQM</text>
<text x="98.9" y="51.6">24 ADC_MICBIAS12</text>
<text x="195.2" y="50.3">5</text>
<text x="197.5" y="49">DVDD</text>
<text x="197.5" y="51.6">DGND</text>
<text x="215.4" y="48.3" transform="rotate(-90 215.4 48.3)">MIC1P/DMIC_SDA</text>
<text x="224.8" y="51.6">AVDD</text>
<text x="224.8" y="49">OUTP</text>
<text x="232.3" y="50.3">11</text>
<text x="54.2" y="54.1">2</text>
<text x="54.2" y="56.7">3</text>
<text x="54.2" y="59.2">4</text>
<text x="56.6" y="55.4">AD1</text>
<text x="56.6" y="57.9">CDATA</text>
<text x="91.1" y="55.4">VDDM</text>
<text x="91.5" y="57.9">VDDA</text>
<text x="98.9" y="59.2">21</text>
<text x="98.9" y="56.7">22</text>
<text x="98.9" y="54.1">23</text>
<text x="54.2" y="61.7">5</text>
<text x="54.2" y="64.3">6</text>
<text x="56.6" y="60.5">CCLK</text>
<text x="56.6" y="63">MCLK</text>
<text x="56.6" y="65.6">VDDP</text>
<text x="90.7" y="63">MIC2N</text>
<text x="90.8" y="65.6">MIC2P</text>
<text x="91.2" y="60.5">GNDA</text>
<text x="98.9" y="64.3">19</text>
<text x="98.9" y="61.7">20</text>
<text x="209.1" y="64.7" transform="rotate(-90 209.1 64.7)">6</text>
<text x="210.3" y="62.3" transform="rotate(-90 210.3 62.3)">SCLK/DMIC_SCL</text>
<text x="211.6" y="64.7" transform="rotate(-90 211.6 64.7)">7</text>
<text x="212.9" y="62.3" transform="rotate(-90 212.9 62.3)">ASDOUT</text>
<text x="214.1" y="64.7" transform="rotate(-90 214.1 64.7)">8</text>
<text x="215.4" y="62.3" transform="rotate(-90 215.4 62.3)">LRCK</text>
<text x="216.7" y="64.7" transform="rotate(-90 216.7 64.7)">9</text>
<text x="218" y="62.3" transform="rotate(-90 218 62.3)">DSDIN</text>
<text x="219.2" y="65.9" transform="rotate(-90 219.2 65.9)">10</text>
<text x="220.5" y="62.3" transform="rotate(-90 220.5 62.3)">AGND</text>
<text x="54.2" y="66.8">7</text>
<text x="54.2" y="69.4">8</text>
<text x="56.6" y="68.1">VDDD</text>
<text x="56.6" y="70.6">GNDD</text>
<text x="88.9" y="68.1">REFQ12</text>
<text x="89.1" y="70.6">REFP12</text>
<text x="98.9" y="69.4">17</text>
<text x="98.9" y="66.8">18</text>
<text x="68.1" y="83.7" transform="rotate(-90 68.1 83.7)">9</text>
<text x="69.4" y="81.4" transform="rotate(-90 69.4 81.4)">SCLK</text>
<text x="71.9" y="81.4" transform="rotate(-90 71.9 81.4)">LRCK</text>
<text x="74.4" y="81.4" transform="rotate(-90 74.4 81.4)">SDOUT1/TDMOUT</text>
<text x="77" y="81.4" transform="rotate(-90 77 81.4)">SDOUT2/TDMIN</text>
<text x="79.5" y="81.4" transform="rotate(-90 79.5 81.4)">INT</text>
<text x="82.1" y="81.4" transform="rotate(-90 82.1 81.4)">DMIC_CLK</text>
<text x="84.6" y="81.4" transform="rotate(-90 84.6 81.4)">MIC1N</text>
<text x="87.1" y="81.4" transform="rotate(-90 87.1 81.4)">MIC1P</text>
<text x="70.6" y="85" transform="rotate(-90 70.6 85)">10</text>
<text x="73.2" y="85" transform="rotate(-90 73.2 85)">11</text>
<text x="75.7" y="85" transform="rotate(-90 75.7 85)">12</text>
<text x="78.3" y="85" transform="rotate(-90 78.3 85)">13</text>
<text x="80.8" y="85" transform="rotate(-90 80.8 85)">14</text>
<text x="83.3" y="85" transform="rotate(-90 83.3 85)">15</text>
<text x="85.9" y="85" transform="rotate(-90 85.9 85)">16</text>
<text x="268.8" y="117.6">2</text>
<text x="274.6" y="114.7" transform="rotate(-90 274.6 114.7)">3</text>
<text x="268.8" y="120.2">1</text>
<text x="274.6" y="123.9" transform="rotate(-90 274.6 123.9)">4</text>
<text x="206.4" y="131.6">CTRL</text>
<text x="225.6" y="131.6">VoP</text>
<text x="231" y="130.3">8</text>
<text x="204.1" y="132.9">2</text>
<text x="204.1" y="135.4">3</text>
<text x="204.1" y="137.9">4</text>
<text x="206.4" y="134.1">Bypass</text>
<text x="206.4" y="136.7">INP</text>
<text x="224.8" y="134.1">GND</text>
<text x="225.1" y="136.7">VCC</text>
<text x="231" y="137.9">5</text>
<text x="231" y="135.4">6</text>
<text x="231" y="132.9">7</text>
<text x="47.9" y="143">1</text>
<text x="62.1" y="143">4</text>
<text x="206.4" y="139.2">INN</text>
<text x="224.9" y="139.2">VON</text>
<text x="47.9" y="145.6">2</text>
<text x="50.2" y="144.3">OUT VDD</text>
<text x="50.2" y="146.8">GND GND</text>
<text x="62.1" y="145.6">3</text>
<text x="47.9" y="179.9">1</text>
<text x="62.1" y="179.9">4</text>
<text x="47.9" y="182.4">2</text>
<text x="50.2" y="181.1">OUT VDD</text>
<text x="50.2" y="183.7">GND GND</text>
<text x="62.1" y="182.4">3</text>
</g>
</svg>
